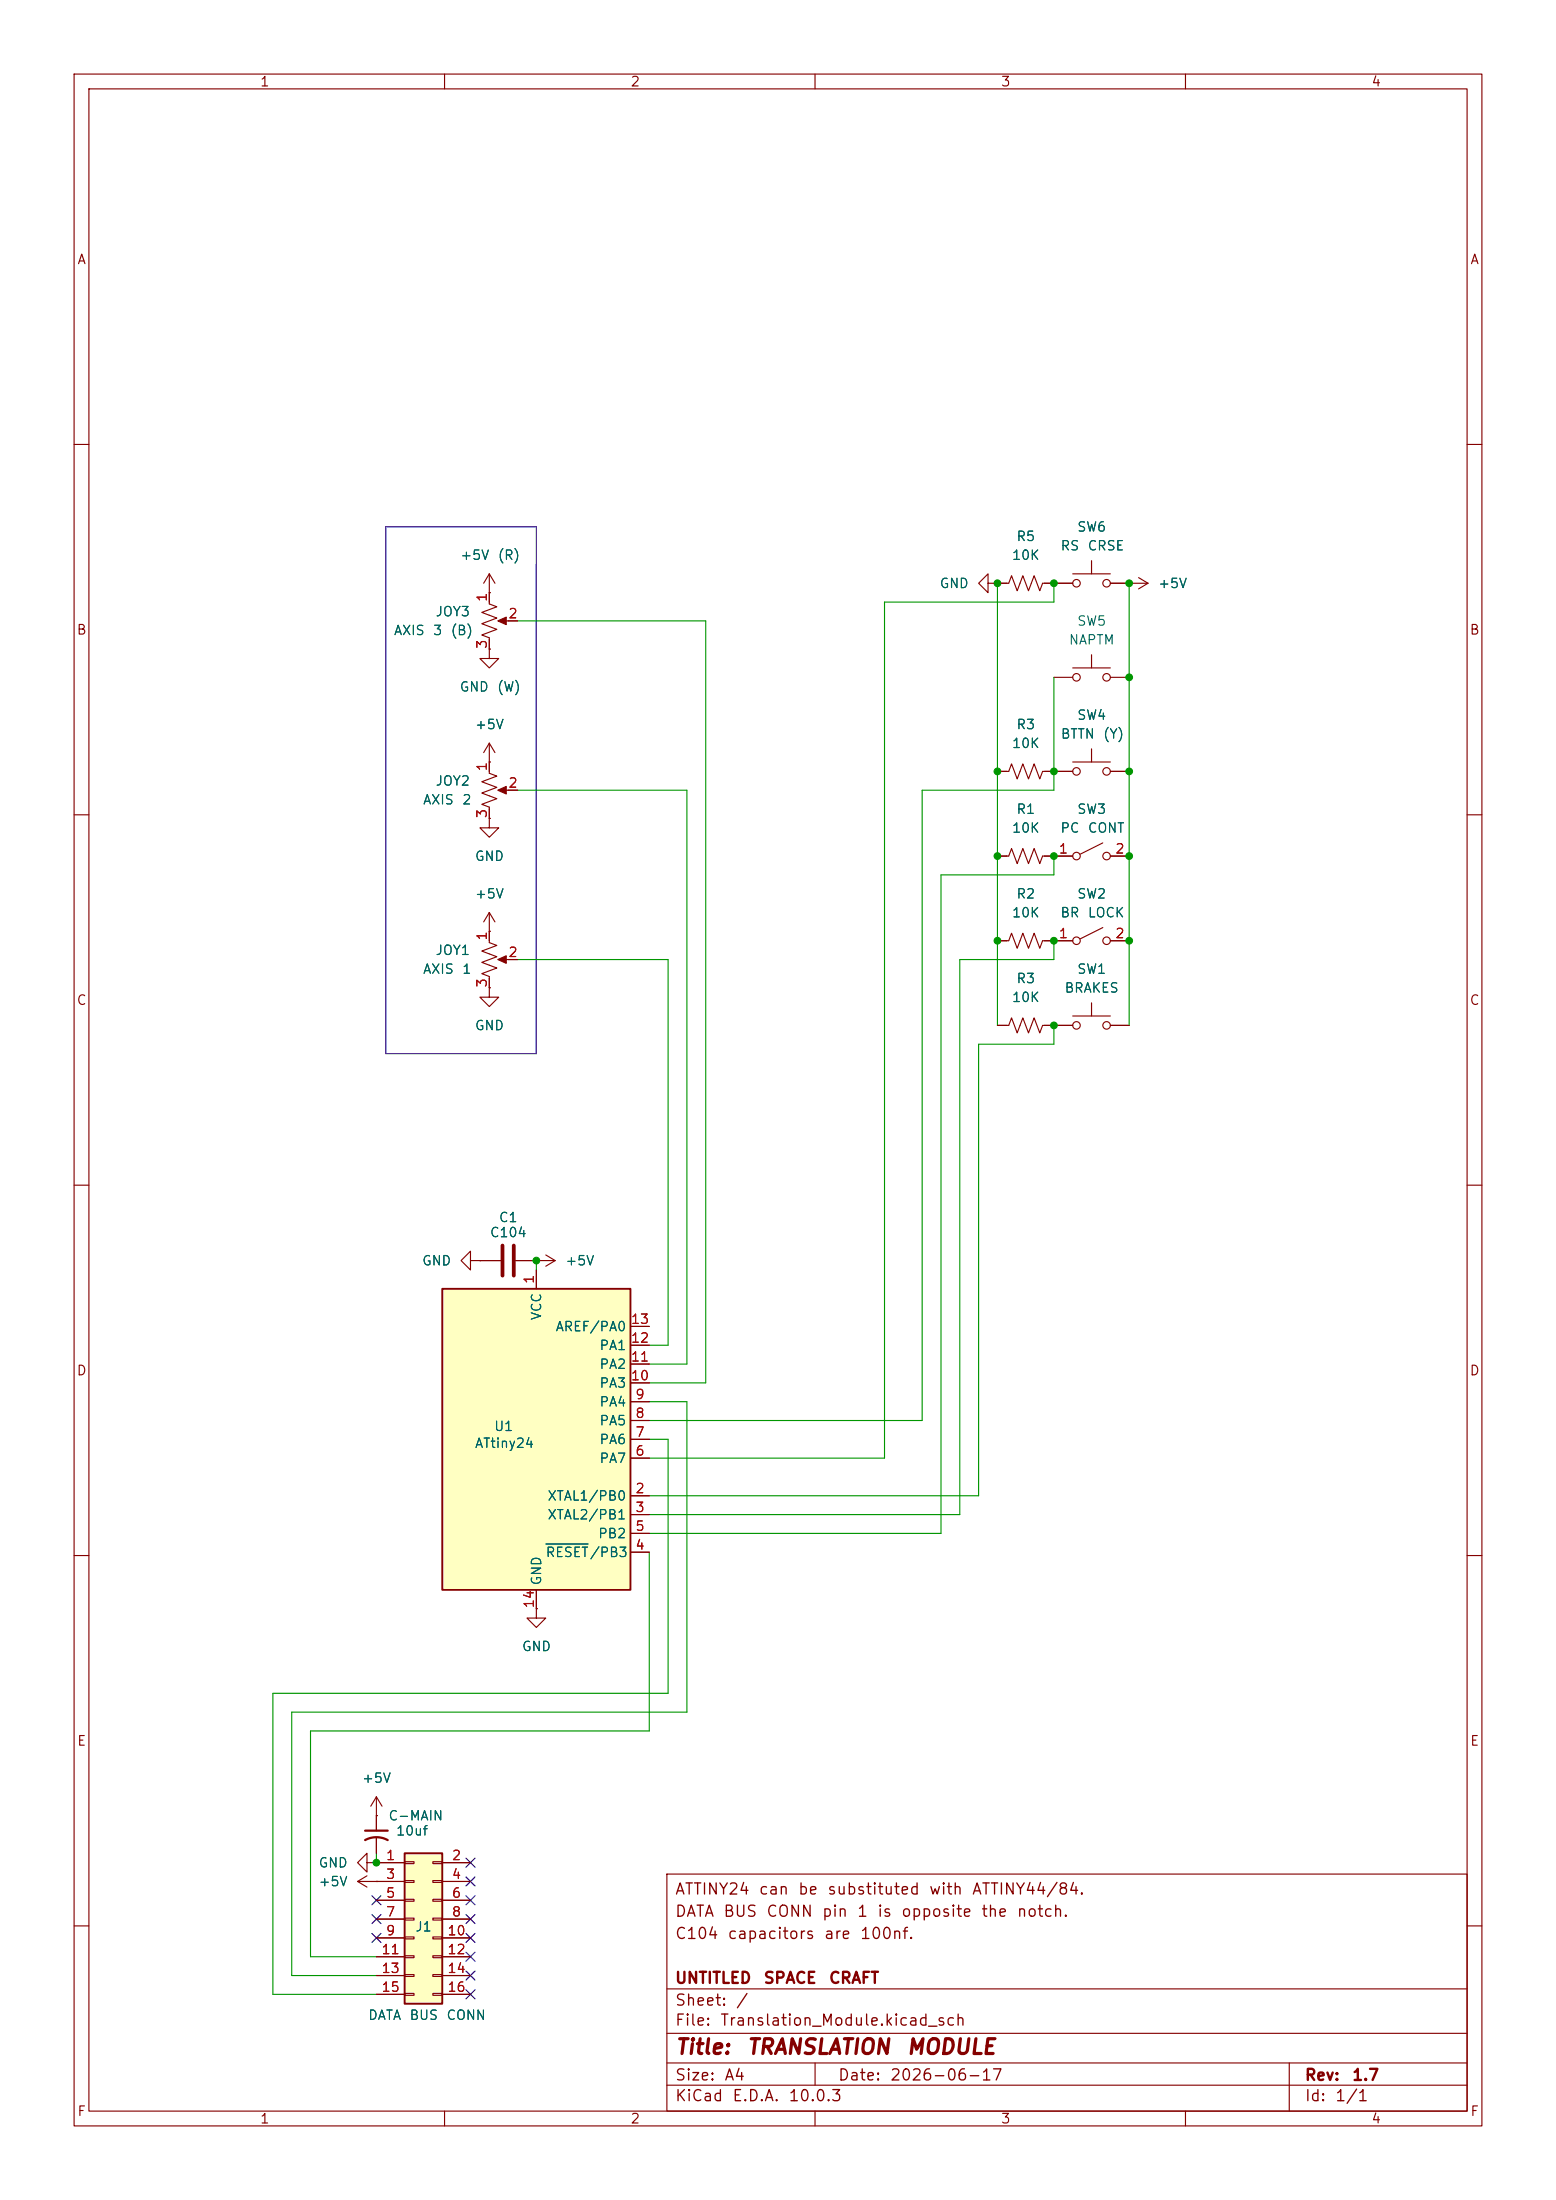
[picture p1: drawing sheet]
<svg xmlns="http://www.w3.org/2000/svg" width="210mm" height="297mm" viewBox="0 0 210 297" stroke-linecap="round" stroke-linejoin="round" font-family="sans-serif">
<g fill="none" stroke="#840000" stroke-width=".15">
<path d="M10 10h190v277h-190zM12 12h186v273h-186zM60 10v2M110 10v2M160 10v2M10 60h2M133.3 78.7v-1.2l-1.2 1.2 1.2 1.3v-1.3h1.3M134.6 78.7h1.5l.4-1 .8 2.1 .7-2.1 .8 2.1 .8-2.1 .7 2.1 .4-1.1h4.1M134.6 78.7h.1M144.8 77.5h5.1M147.3 75.7v1.8M149.9 78.7h5"/>
<path d="M152.4 78.7h.1M153.7 78l1.2 .7M154.9 78.7l-1.2 .8M198 60h2M66 80v1.5l1.1 .4-2.1 .8 2.1 .7-2.1 .8 2.1 .8-2.1 .7 1 .4v1.5M66 87.6v1.3h1.3l-1.3 1.3-1.2-1.3h1.2M66 87.6h.1M67.6 83.8h2.2M142.2 91.4h2.6M144.8 90.2h5.1M147.3 88.4v1.8M149.9 91.4h2.5"/>
<path d="M10 110h2M134.6 115.6h1.5l.4-1 .8 2 .7-2 .8 2 .8-2 .7 2 .4-1h4.1M134.6 104.1h1.5l.4-1 .8 2.1 .7-2.1 .8 2.1 .8-2.1 .7 2.1 .4-1.1h4.1M144.8 102.9h5.1M147.3 101.1v1.8M148.8 113.8l-3 1.5M149.9 115.6h2.5M149.9 104.1h2.5M198 110h2M66 133.4v1.2h1.3l-1.3 1.3-1.2-1.3h1.2M66 133.4h.1M134.6 127h1.5l.4-1 .8 2 .7-2 .8 2 .8-2 .7 2 .4-1h4.1"/>
<path d="M134.6 138.4h1.5l.4-1 .8 2 .7-2 .8 2 .8-2 .7 2 .4-1h4.1M144.8 137.2h5.1M147.3 135.4v1.8M148.8 125.2l-3 1.5M149.9 127h2.5M149.9 138.4h2.5M10 160h2M198 160h2M63.5 170.2v-1.3l-1.3 1.3 1.3 1.3v-1.3h1.3M64.8 170.2h.1M64.8 170.2h2.8M69.6 170.2h5.3"/>
<path d="M72.4 170.2h.1M73.7 169.4l1.2 .8M74.9 170.2l-1.2 .7M10 210h2M72.4 217.2v1.2h1.3l-1.3 1.3-1.3-1.3h1.3M72.4 217.2h.1M198 210h2M48.3 254l1.2 .8M48.3 254h2.5M49.5 251.5v-1.3l-1.2 1.3 1.2 1.2v-1.2h1.3M49.5 253.2l-1.2 .8M50.8 254h.1"/>
<path d="M50.8 251.5h.1M50.8 245.1v2M50.8 248.2v2M90 253h108v32h-108zM10 260h2M90 278.5h108M90 274.5h108M90 268.5h108M110 278.5v3M174 278.5v6.5M198 260h2M60 285v2"/>
<path d="M90 281.5h108M110 285v2M160 285v2"/>
<circle cx="145.3" cy="78.7" r=".51"/>
<circle cx="149.4" cy="78.7" r=".51"/>
<circle cx="145.3" cy="91.4" r=".51"/>
<circle cx="149.4" cy="91.4" r=".51"/>
<circle cx="145.3" cy="115.6" r=".51"/>
<circle cx="145.3" cy="104.1" r=".51"/>
<circle cx="149.4" cy="104.1" r=".51"/>
<circle cx="149.4" cy="115.6" r=".51"/>
<circle cx="145.3" cy="138.4" r=".51"/>
<circle cx="145.3" cy="127" r=".51"/>
<circle cx="149.4" cy="127" r=".51"/>
<circle cx="149.4" cy="138.4" r=".51"/>
</g>
<path d="M67.8 168.1v4.1M69.3 168.1v4.1" fill="none" stroke="#840000" stroke-width=".51"/>
<path d="M49.3 248.4a3.2 3.2 0 0 1 3 0M49.3 247.1h3" fill="none" stroke="#840000" stroke-width=".3"/>
<path d="M67.2 83.8l1.1-.5v1z" fill="#840000" stroke="#840000" stroke-width=".15"/>
<path d="M59.7 174h25.4v40.6h-25.4z" fill="#ffffc2"/>
<path d="M59.7 174h25.4v40.6h-25.4z" fill="none" stroke="#840000" stroke-width=".25"/>
<g fill="none" stroke="#840000" stroke-width=".15">
<path d="M66 102.9h.1M66 100.3l-.7 1.3M66 100.3l.8 1.3M66 100.3v2.6M72.4 171.5v2.5M85.1 179.1h2.5M85.1 196.9h2.5M85.1 194.3h2.5M85.1 191.8h2.5M85.1 189.2h2.5M85.1 186.7h2.5M85.1 184.2h2.5"/>
<path d="M85.1 181.6h2.5M72.4 214.6v2.6M85.1 201.9h2.5M85.1 204.5h2.5M85.1 209.6h2.5M85.1 207h2.5"/>
</g>
<path d="M73.7 208.4h5.7" fill="none" stroke="#006464" stroke-width=".15"/>
<path d="M54.6 250.2h5.1v20.3h-5.1z" fill="#ffffc2"/>
<path d="M54.6 250.2h5.1v20.3h-5.1z" fill="none" stroke="#840000" stroke-width=".25"/>
<g fill="none" stroke="#840000" stroke-width=".15">
<path d="M66 77.5v3.8M66 77.5l-.7 1.2M66 77.5l.8 1.2M134.6 78.7h.1M134.6 78.7h1.3M141 78.7h3.8M149.9 78.7h2.5M152.4 78.7h.1M66 80h.1M66 87.6h.1M66 86.4v1.2M68.6 83.8h1.2"/>
<path d="M66 110.5v1.3h1.3l-1.3 1.2-1.2-1.2h1.2M66 110.5h.1M66 102.9v1.5l1.1 .4-2.1 .7 2.1 .8-2.1 .8 2.1 .7-2.1 .8 1 .4v1.5M66 102.9h.1M67.6 106.7h2.2M134.6 115.6h1.3M134.6 104.1h1.3M141 115.6h3.8M141 104.1h3.8M149.9 115.6h2.5M149.9 104.1h2.5M66 125.7h.1"/>
<path d="M66 123.2v4.1l1.1 .3-2.1 .8 2.1 .8-2.1 .7 2.1 .8-2.1 .7 1 .4v1.6M66 133.4h.1M66 123.2l-.7 1.3M66 123.2l.8 1.3M67.6 129.5h2.2M134.6 127h1.3M134.6 138.4h1.3M141 127h3.8M141 138.4h3.8M149.9 127h2.5M149.9 138.4h2.5M64.8 170.2h.1"/>
<path d="M64.8 170.2h2.8M69.6 170.2h2.8M72.4 170.2h.1M72.4 171.5v2.5M85.1 179.1h2.5M85.1 196.9h2.5M85.1 194.3h2.5M85.1 191.8h2.5M85.1 189.2h2.5M85.1 186.7h2.5M85.1 184.2h2.5M85.1 181.6h2.5"/>
<path d="M72.4 217.2h.1M72.4 214.6v2.6M85.1 201.9h2.5M85.1 204.5h2.5M85.1 209.6h2.5M85.1 207h2.5M50.8 245.1h.1M50.8 254h.1M50.8 251.5h.1M50.8 251.5h3.8M50.8 254h3.8M50.8 256.5h3.8"/>
<path d="M50.8 259.1h3.8M50.8 242.6l-.8 1.2M50.8 242.6l.8 1.2M50.8 242.6v4.5M50.8 248.2v2M54.6 251.3h1.3v.3h-1.3zM54.6 253.9h1.3v.2h-1.3zM54.6 256.4h1.3v.3h-1.3zM54.6 259h1.3v.2h-1.3zM58.4 251.3h1.3v.3h-1.3zM58.4 253.9h1.3v.2h-1.3zM58.4 256.4h1.3v.3h-1.3z"/>
<path d="M58.4 259h1.3v.2h-1.3zM59.7 251.5h3.8M59.7 254h3.8M59.7 256.5h3.8M59.7 259.1h3.8M50.8 261.6h3.8M50.8 264.2h3.8M50.8 266.7h3.8M50.8 269.2h3.8M54.6 261.5h1.3v.2h-1.3zM54.6 264h1.3v.3h-1.3zM54.6 266.6h1.3v.2h-1.3z"/>
<path d="M54.6 269.1h1.3v.3h-1.3zM58.4 261.5h1.3v.2h-1.3zM58.4 264h1.3v.3h-1.3zM58.4 266.6h1.3v.2h-1.3zM58.4 269.1h1.3v.3h-1.3zM59.7 261.6h3.8M59.7 264.2h3.8M59.7 266.7h3.8M59.7 269.2h3.8"/>
</g>
<g fill="#840000" stroke="#840000" stroke-width=".15">
<path d="M67.2 129.5l1.1-.5v1z"/>
<path d="M67.2 106.7l1.1-.5v1z"/>
</g>
<path d="M52.1 71.1h20.3v71.1h-20.3z" fill="none" stroke="#0000c2" stroke-width=".15"/>
<g fill="none" stroke="#009600" stroke-width=".15">
<path d="M134.6 78.7v59.7M142.2 78.7v2.6h-22.8v115.6h-31.8M152.4 78.7v59.7M69.8 83.8h25.4v102.9h-7.6M142.2 91.4v15.3h-17.7v85.1h-36.9M69.8 106.7h22.9v77.5h-5.1M142.2 115.6v2.5h-15.2v88.9h-39.4M69.8 129.5h20.4v52.1h-2.6M142.2 138.4v2.6h-10.1v60.9h-44.5M142.2 127v2.5h-12.7v75h-41.9M72.4 170.2v1.3M87.6 194.3h2.6v34.3h-53.4v40.6h14"/>
<path d="M87.6 189.2h5.1v41.9h-53.3v35.6h11.4M87.6 209.6v24.1h-45.7v30.5h8.9M50.8 250.2v1.3"/>
</g>
<g fill="none" stroke="#000084" stroke-width=".15">
<path d="M50.2 258.5l1.2 1.2M50.2 255.9l1.2 1.2M51.4 258.5l-1.2 1.2M51.4 255.9l-1.2 1.2M62.9 258.5l1.2 1.2M62.9 253.4l1.2 1.2M62.9 250.9l1.2 1.2M62.9 255.9l1.2 1.2M64.1 258.5l-1.2 1.2M64.1 253.4l-1.2 1.2M64.1 250.9l-1.2 1.2M64.1 255.9l-1.2 1.2"/>
<path d="M50.2 261l1.2 1.2M51.4 261l-1.2 1.2M62.9 266.1l1.2 1.2M62.9 263.6l1.2 1.2M62.9 261l1.2 1.2M62.9 268.6l1.2 1.2M64.1 266.1l-1.2 1.2M64.1 263.6l-1.2 1.2M64.1 261l-1.2 1.2M64.1 268.6l-1.2 1.2"/>
</g>
<path d="M73.7 208.4h5.7" fill="none" stroke="#006464" stroke-width=".15"/>
<g fill="#009600" stroke="#009600" stroke-width=".13">
<circle cx="72.4" cy="170.2" r=".46"/>
<circle cx="50.8" cy="251.5" r=".46"/>
<circle cx="152.4" cy="91.4" r=".46"/>
<circle cx="142.2" cy="104.1" r=".46"/>
<circle cx="152.4" cy="104.1" r=".46"/>
<circle cx="152.4" cy="115.6" r=".46"/>
<circle cx="142.2" cy="115.6" r=".46"/>
<circle cx="142.2" cy="78.7" r=".46"/>
<circle cx="152.4" cy="78.7" r=".46"/>
<circle cx="152.4" cy="127" r=".46"/>
<circle cx="142.2" cy="127" r=".46"/>
<circle cx="134.6" cy="115.6" r=".46"/>
<circle cx="134.6" cy="127" r=".46"/>
<circle cx="142.2" cy="138.4" r=".46"/>
<circle cx="134.6" cy="104.1" r=".46"/>
<circle cx="134.6" cy="78.7" r=".46"/>
</g>
<g font-size="2" fill="#840000">
<text x="91" y="277.8">Title:</text>
<text x="100.7" y="277.8">TRANSLATION</text>
<text x="122.2" y="277.8">MODULE</text>
</g>
<g font-size="1.5" fill="#840000">
<text x="91" y="256.1">ATTINY24</text>
<text x="102.3" y="256.1">can</text>
<text x="107.6" y="256.1">be</text>
<text x="111.6" y="256.1">substituted</text>
<text x="125.3" y="256.1">with</text>
<text x="131.1" y="256.1">ATTINY44/84.</text>
<text x="91" y="262.1">C104</text>
<text x="91" y="259.1">DATA</text>
<text x="97.5" y="259.1">BUS</text>
<text x="98.1" y="262.1">capacitors</text>
<text x="103.3" y="259.1">CONN</text>
<text x="110.8" y="259.1">pin</text>
<text x="111.1" y="262.1">are</text>
<text x="115.6" y="259.1">1</text>
<text x="116" y="262.1">100nf.</text>
<text x="118.3" y="259.1">is</text>
<text x="121.5" y="259.1">opposite</text>
<text x="132.3" y="259.1">the</text>
<text x="137.1" y="259.1">notch.</text>
<text x="91" y="268.1">UNTITLED</text>
<text x="103" y="268.1">SPACE</text>
<text x="111.8" y="268.1">CRAFT</text>
<text x="91" y="273.8">File:</text>
<text x="91" y="271.1">Sheet:</text>
<text x="97.1" y="273.8">Translation_Module.kicad_sch</text>
<text x="99.2" y="271.1">/</text>
<text x="91" y="281.2">Size:</text>
<text x="97.7" y="281.2">A4</text>
<text x="113" y="281.2">Date:</text>
<text x="120" y="281.2">2026-06-17</text>
<text x="176" y="281.2">Rev:</text>
<text x="182.4" y="281.2">1.7</text>
<text x="91" y="284">KiCad</text>
<text x="98.7" y="284">E.D.A.</text>
<text x="106.3" y="284">10.0.3</text>
<text x="176" y="284">Id:</text>
<text x="180.1" y="284">1/1</text>
</g>
<g font-size="1.3" fill="#840000">
<text x="35" y="12">1</text>
<text x="85" y="12">2</text>
<text x="135" y="12">3</text>
<text x="185" y="12">4</text>
<text x="10.3" y="36">A</text>
<text x="198.4" y="36">A</text>
<text x="10.3" y="86">B</text>
<text x="198.3" y="86">B</text>
<text x="10.3" y="136">C</text>
<text x="198.3" y="136">C</text>
<text x="10.3" y="186">D</text>
<text x="198.3" y="186">D</text>
<text x="10.3" y="236">E</text>
<text x="198.3" y="236">E</text>
<text x="10.3" y="286">F</text>
<text x="35" y="287">1</text>
<text x="85" y="287">2</text>
<text x="135" y="287">3</text>
<text x="185" y="287">4</text>
<text x="198.4" y="286">F</text>
</g>
<g font-size="1.3" fill="#006464">
<text x="62" y="75.9">+5V</text>
<text x="67.1" y="75.9">(R)</text>
<text x="136.5" y="75.9">10K</text>
<text x="137.1" y="73.4">R5</text>
<text x="143" y="74.6">RS</text>
<text x="145.3" y="72.1">SW6</text>
<text x="146.7" y="74.6">CRSE</text>
<text x="58.7" y="83.5">JOY3</text>
<text x="126.7" y="79.7">GND</text>
<text x="156.2" y="79.7">+5V</text>
<text x="53.1" y="86.1">AXIS</text>
<text x="58.3" y="86.1">3</text>
<text x="60.7" y="86.1">(B)</text>
<text x="144.2" y="87.3">NAPTM</text>
<text x="145.3" y="84.8">SW5</text>
<text x="61.9" y="93.7">GND</text>
<text x="67" y="93.7">(W)</text>
<text x="64" y="98.8">+5V</text>
<text x="136.5" y="101.3">10K</text>
<text x="137.1" y="98.8">R3</text>
<text x="143.1" y="100">BTTN</text>
<text x="145.3" y="97.5">SW4</text>
<text x="148.8" y="100">(Y)</text>
<text x="58.7" y="106.4">JOY2</text>
<text x="57" y="108.9">AXIS</text>
<text x="62.3" y="108.9">2</text>
<text x="136.5" y="112.7">10K</text>
<text x="137.1" y="110.2">R1</text>
<text x="143" y="112.7">PC</text>
<text x="145.3" y="110.2">SW3</text>
<text x="146.7" y="112.7">CONT</text>
<text x="64" y="116.5">GND</text>
<text x="64" y="121.6">+5V</text>
<text x="136.5" y="124.2">10K</text>
<text x="137.1" y="121.6">R2</text>
<text x="143" y="124.2">BR</text>
<text x="145.3" y="121.6">SW2</text>
<text x="146.7" y="124.2">LOCK</text>
<text x="57" y="131.8">AXIS</text>
<text x="58.7" y="129.2">JOY1</text>
<text x="62.3" y="131.8">1</text>
<text x="145.3" y="131.8">SW1</text>
<text x="136.5" y="135.6">10K</text>
<text x="137.1" y="133.1">R3</text>
<text x="143.6" y="134.3">BRAKES</text>
<text x="64" y="139.4">GND</text>
<text x="66" y="167.3">C104</text>
<text x="67.2" y="165.3">C1</text>
<text x="56.9" y="171.2">GND</text>
<text x="76.2" y="171.2">+5V</text>
<text x="73.4" y="178.3" transform="rotate(-90 73.4 178.3)">VCC</text>
<text x="74.9" y="180">AREF/PA0</text>
<text x="80.8" y="185.1">PA2</text>
<text x="80.8" y="182.6">PA1</text>
<text x="80.8" y="190.2">PA4</text>
<text x="80.8" y="187.7">PA3</text>
<text x="64" y="195.8">ATtiny24</text>
<text x="66.6" y="193.5">U1</text>
<text x="80.8" y="197.8">PA7</text>
<text x="80.8" y="195.3">PA6</text>
<text x="80.8" y="192.7">PA5</text>
<text x="73.8" y="202.9">XTAL1/PB0</text>
<text x="73.8" y="205.4">XTAL2/PB1</text>
<text x="80.6" y="208">PB2</text>
<text x="73.4" y="214.1" transform="rotate(-90 73.4 214.1)">GND</text>
<text x="73.6" y="210.5">RESET/PB3</text>
<text x="70.4" y="223.2">GND</text>
<text x="48.8" y="241">+5V</text>
<text x="52.3" y="246.1">C-MAIN</text>
<text x="53.3" y="248.1">10uf</text>
<text x="42.9" y="255">+5V</text>
<text x="42.9" y="252.4">GND</text>
<text x="56" y="261.1">J1</text>
<text x="49.6" y="273">DATA</text>
<text x="55.2" y="273">BUS</text>
<text x="60.2" y="273">CONN</text>
</g>
<g font-size="1.3" fill="#a90000">
<text x="66" y="81.4" transform="rotate(-90 66 81.4)">1</text>
<text x="68.5" y="83.8">2</text>
<text x="66" y="87.7" transform="rotate(-90 66 87.7)">3</text>
<text x="66" y="104.2" transform="rotate(-90 66 104.2)">1</text>
<text x="68.5" y="106.7">2</text>
<text x="66" y="110.6" transform="rotate(-90 66 110.6)">3</text>
<text x="142.8" y="115.5">1</text>
<text x="150.4" y="115.5">2</text>
<text x="66" y="127.1" transform="rotate(-90 66 127.1)">1</text>
<text x="68.5" y="129.5">2</text>
<text x="142.8" y="127">1</text>
<text x="150.4" y="127">2</text>
<text x="66" y="133.4" transform="rotate(-90 66 133.4)">3</text>
<text x="72.4" y="173.4" transform="rotate(-90 72.4 173.4)">1</text>
<text x="85" y="179">13</text>
<text x="85" y="184.1">11</text>
<text x="85" y="181.6">12</text>
<text x="85" y="186.7">10</text>
<text x="85.7" y="191.7">8</text>
<text x="85.7" y="189.2">9</text>
<text x="85.7" y="196.8">6</text>
<text x="85.7" y="194.3">7</text>
<text x="85.7" y="201.9">2</text>
<text x="85.7" y="204.4">3</text>
<text x="85.7" y="209.5">4</text>
<text x="85.7" y="207">5</text>
<text x="72.4" y="217.2" transform="rotate(-90 72.4 217.2)">14</text>
<text x="52" y="251.4">1</text>
<text x="60.9" y="251.4">2</text>
<text x="52" y="254">3</text>
<text x="52" y="256.5">5</text>
<text x="60.9" y="254">4</text>
<text x="60.9" y="256.5">6</text>
<text x="52" y="259.1">7</text>
<text x="52" y="261.6">9</text>
<text x="60.3" y="261.6">10</text>
<text x="60.9" y="259.1">8</text>
<text x="51.4" y="264.1">11</text>
<text x="51.4" y="266.7">13</text>
<text x="51.4" y="269.2">15</text>
<text x="60.3" y="264.1">12</text>
<text x="60.3" y="266.7">14</text>
<text x="60.3" y="269.2">16</text>
</g>
</svg>
